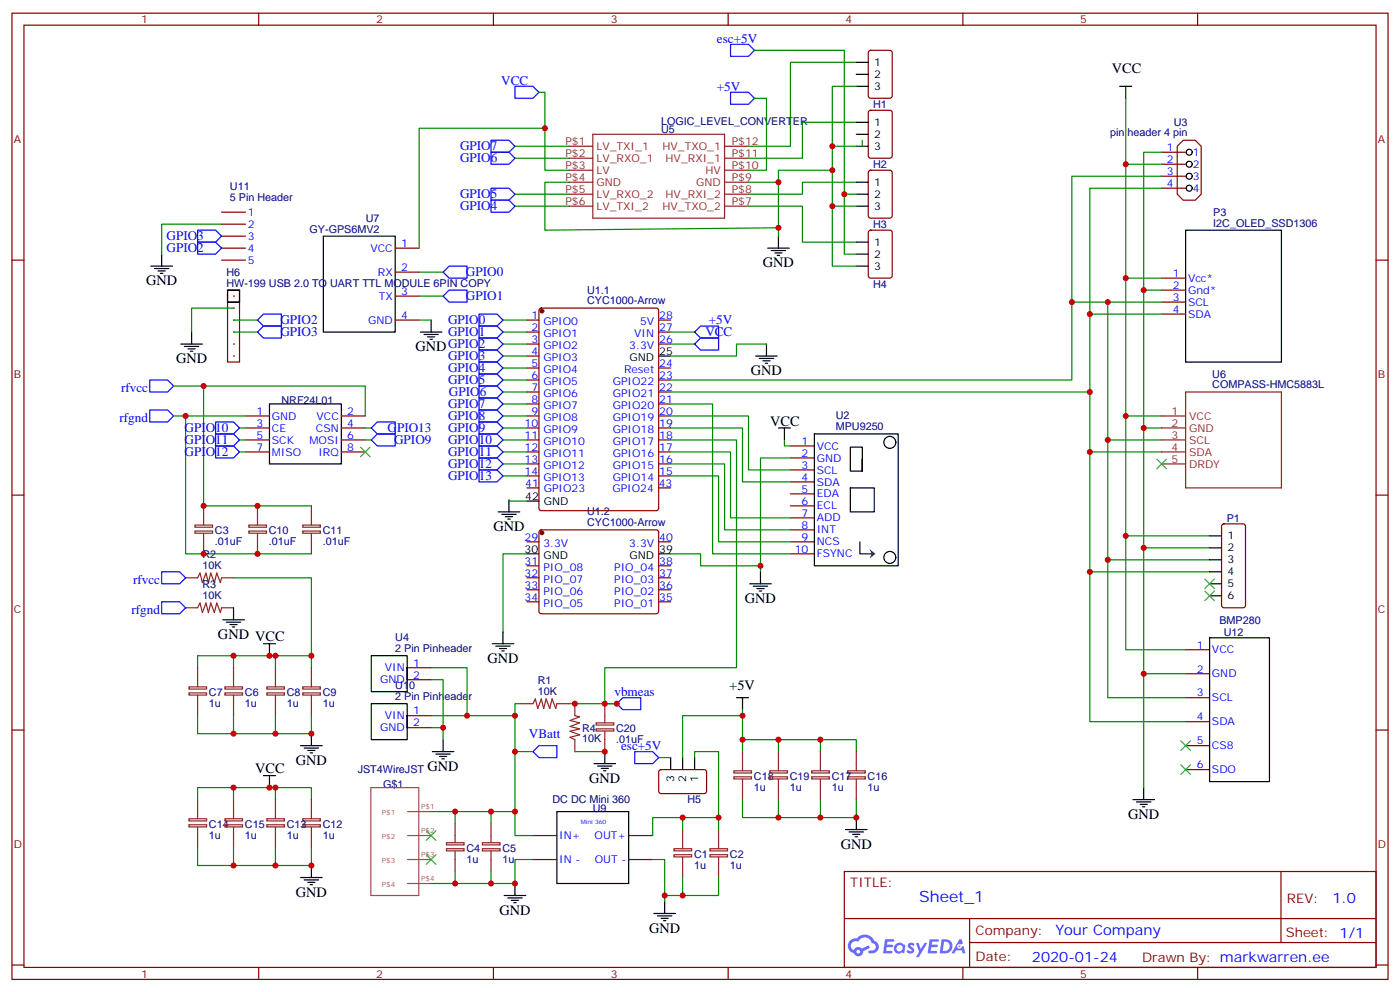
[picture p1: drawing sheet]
<svg xmlns="http://www.w3.org/2000/svg" width="412mm" height="292mm" viewBox="0 0 412 292" stroke-linecap="round" stroke-linejoin="round" font-family="sans-serif">
<g fill="none" stroke="#870000" stroke-width=".35">
<path d="M3.5 3.9h405.4v284.3h-405.4zM7.1 7.4h398.2v277.3h-398.2zM76.2 3.9v3.5M145.3 3.9v3.5M214.5 3.9v3.5M283.6 3.9v3.5M352.8 3.9v3.5M3.5 76.6h3.6M405.3 76.6h3.6M3.5 145.7h3.6M405.3 145.7h3.6M3.5 214.8h3.6"/>
<path d="M405.3 214.8h3.6M248.7 256.5h156.6v28.2h-156.6zM377.3 256.5v20.9M248.7 270.3h156.5M285.6 277.4h119.6M285.6 270.3v14.1M3.5 284h3.6M76.2 284.7v3.5M145.3 284.7v3.5M214.5 284.7v3.5M283.6 284.7v3.5M352.8 284.7v3.5"/>
<path d="M405.3 284h3.6"/>
</g>
<g fill="#5487ff">
<path d="M267.7 277.6a1.22 1.22 0 0 1 1.7 .3l-.4 .6a.47 .47 0 0 0-.3-.4 .47 .47 0 0 0-.5 .2l.1 .2a1.14 1.14 0 0 1 .8 1.8 1.14 1.14 0 0 1-1.9-.1l-.2-.1 .5-.6 .7 .4a.29 .29 0 0 0 .3-.2 .29 .29 0 0 0-.2-.3 1.04 1.04 0 0 1-.6-1.8z"/>
<path d="M260.7 276.4h2.4l.3 .2-.2 .5h-1.8l-.1 .9h1.5l.3 .4-.3 .3h-1.6l-.2 1.1 1.7 .1 .2 .3-.2 .3-2.6 .1z"/>
<path d="M273.8 276.4h2.4l.3 .2-.1 .5h-1.8l-.2 .9h1.6l.3 .4-.4 .3h-1.6l-.1 1.1 1.7 .1 .2 .3-.2 .3h-2.6z"/>
<path d="M282.6 276.4h.7l.3 1.3-.6 .3a.69 .69 0 0 0-1 .2 .69 .69 0 0 0 .4 1 .69 .69 0 0 0 .9-.6l.5-.3 .6 2.2h-.8l-.2-.8h-1.8l-.5 .8h-.8z"/>
<path d="M269.8 277.5h.8l.6 1.8 1.1-1.8h.9l-2.6 4.2h-.8l.9-1.6z"/>
<path d="M277.4 276.4l-.6 4.2h1.3a2.11 2.11 0 0 0 2.5-2.2 2.11 2.11 0 0 0-2.5-2zM278.1 277.1a1.39 1.39 0 0 1 1.7 1.5 1.39 1.39 0 0 1-1.8 1.2h-.3z"/>
<path d="M263.7 278a1.54 1.54 0 0 0-.1 2.2 1.54 1.54 0 0 0 2.2 .1l.6 .3 .3-2.3-.2-.3h-.4a1.49 1.49 0 0 0-2.4 0zM264 279a.94 .94 0 0 1 1.8 0 .94 .94 0 0 1-1.8 0z"/>
<path d="M250.4 276.8a2.18 2.18 0 0 0 1.1 3.7 1.44 1.44 0 0 0 1.6 .9 1.44 1.44 0 0 0 1.2-1.5l2-1-.5-.7-1.9 1a1.47 1.47 0 0 0-2.4 .4 1.39 1.39 0 0 1-.7-1.9 1.39 1.39 0 0 1 2-.5 2.12 2.12 0 0 1 2.2-1.3 2.12 2.12 0 0 1 1.9 1.7 1.14 1.14 0 0 1 1.1 1.4 1.14 1.14 0 0 1-1.7 .7 .43 .43 0 0 0-.5 .4 .43 .43 0 0 0 .4 .5 1.98 1.98 0 0 0 2.5-1.3 1.98 1.98 0 0 0-1.2-2.5 3.1 3.1 0 0 0-5.3-.7l-.9 .1zM252.3 280.1a.55 .55 0 0 1 1.1 0 .55 .55 0 0 1-1.1 0z"/>
<circle cx="282.6" cy="278.5" r=".26"/>
</g>
<g fill="none" stroke="#870000" stroke-width=".35">
<path d="M342.2 81.8h7M342.2 85.4h7M342.2 88.9h7M342.2 92.4h7M232.8 138.3h7.1M232.8 134.8h7.1M232.8 131.2h7.1M232.8 159.5h7.1M232.8 155.9h7.1M232.8 152.4h7.1M232.8 148.9h7.1M232.8 145.3h7.1"/>
<path d="M232.8 141.8h7.1M232.8 163h7.1M349.2 191.2h7.1M349.2 198.3h7.1M349.2 205.3h7.1M349.2 212.4h7.1M349.2 219.4h7.1M349.2 226.5h7.1M157 245.9h7M157 252.9h7M185.2 245.9h7.1M185.2 252.9h7.1"/>
</g>
<g fill="none" stroke="#000" stroke-width=".35">
<path d="M329.8 25.4h3.6M331.6 25.4v3.5M349.2 67.7h28.3v38.8h-28.3zM239.9 127.7h24.7v38.8h-24.7zM254 135.1v3.5h-3.5v-7h3.5v7M250.5 143.6h7v7h-7zM253.3 159.5v3.5h3.5M356.3 187.7h17.6v42.3h-17.6zM164 238.8h21.2v21.2h-21.2zM333.7 235.3h6.4M334.8 236h4.2M335.8 236.7h2.2"/>
<path d="M336.5 237.4h.8M336.9 231.8v3.5M192.6 268.8h6.4M193.7 269.5h4.2M194.7 270.2h2.1M195.4 270.9h.7M195.8 265.3v3.5"/>
<circle cx="262.1" cy="130.2" r="1.76"/>
<circle cx="262.1" cy="164" r="1.76"/>
</g>
<g fill="none" stroke="#8c2424" stroke-width=".35">
<path d="M174.6 39.5h38.8v24.7h-38.8zM167.6 43h7M167.6 46.6h7M167.6 50.1h7M167.6 53.6h7M167.6 57.2h7M213.4 43h7.1M213.4 46.6h7.1M213.4 50.1h7.1M213.4 53.6h7.1M213.4 57.2h7.1M167.6 60.7h7"/>
<path d="M213.4 60.7h7.1M131.5 249.8h5.2v.6h-5.2zM131.5 248h5.2v.6h-5.2zM134.1 242.4v5.6M134.1 250.5v6M142.1 249.8h5.2v.6h-5.2zM142.1 248h5.2v.6h-5.2zM144.6 242.4v5.6M144.6 250.5v6M198.5 251.5h5.2v.7h-5.2zM198.5 249.8h5.2v.6h-5.2zM201.1 244.1v5.7"/>
<path d="M201.1 252.2v6M209.1 251.5h5.2v.7h-5.2zM209.1 249.8h5.2v.6h-5.2zM211.7 244.1v5.7M211.7 252.2v6"/>
</g>
<path d="M109.2 231.8h14.2v31.7h-14.2zM120.1 238.8h6.9M120.1 245.9h6.9M120.1 252.9h6.9M120.1 260h6.9" fill="none" stroke="#a64a4a" stroke-width=".35"/>
<g fill="none" stroke="#008700" stroke-width=".35">
<path d="M252.2 18.3h-19.4v24.7h-12.3M252.2 36h-15.8v10.6h-15.9M331.6 28.9v162.3h17.6M252.2 53.6h-15.8v3.6h-15.9M220.5 60.7h15.9v10.6h15.8M331.6 81.8h10.6M342.2 85.4h-5.3v146.4M342.2 88.9h-15.9v116.4h22.9M342.2 92.4h-21.2v120h28.2M321 133h21.2M326.3 129.5h15.9M331.6 122.4h10.6"/>
<path d="M336.9 125.9h5.3M331.6 157.7h24.7M321 168.3h35.3M326.3 164.7h30M336.9 161.2h19.4M336.9 198.3h12.3M127 238.8h24.7v7.1h5.3M134.1 238.8v3.6M144.6 238.8v3.6M134.1 256.5v3.5M144.6 256.5v3.5M157 252.9h-5.3v7.1h-24.7"/>
<path d="M192.3 252.9h3.5v12.4M201.1 258.2v5.3h-5.3M201.1 240.6v3.5M211.7 244.1v-3.5h-19.4v5.3M211.7 258.2v5.3h-10.6"/>
</g>
<path d="M256.1 161.6l1.8 1.4-1.8 1.4 .7-1.4z" fill="#333"/>
<g fill="none" stroke="#870000" stroke-width=".35">
<path d="M256 15l.5-.2h5.6l.7 .4v13l-.4 .7h-5.9l-.7-.4v-13zM256 32.7l.5-.2h5.6l.7 .4v13l-.4 .6-5.9 .1-.7-.5v-12.9zM256 50.3l.5-.2h5.6l.7 .4v13l-.4 .7h-5.9l-.7-.5v-12.9zM116.4 73h7.1M256 67.9l.5-.2h5.6l.7 .5v12.9l-.4 .7h-5.9l-.7-.4v-13zM67 85.4h3.6v21.1h-3.6zM116.4 80.1h7.1M116.4 87.1h7.1M116.4 94.2h7.1M155.2 94.2h3.5M155.2 97.7h3.5M159 90.9l.5-.2h33.8l.7 .4v58.5l-.4 .6-34.1 .1-.7-.5-.1-58.4z"/>
<path d="M194 94.2h3.6M194 97.7h3.6M155.2 101.2h3.5M155.2 104.8h3.5M155.2 108.3h3.5M155.2 111.8h3.5M155.2 115.4h3.5M155.2 118.9h3.5M194 101.2h3.6M194 108.3h3.6M194 111.8h3.6M194 115.4h3.6"/>
<path d="M194 118.9h3.6M72.3 122.4h7.1M72.3 125.9h7.1M72.3 129.5h7.1M72.3 133h7.1M100.5 122.4h7.1M100.5 125.9h7.1M100.5 129.5h7.1M100.5 133h7.1M155.2 122.4h3.5M155.2 125.9h3.5M155.2 129.5h3.5"/>
<path d="M155.2 133h3.5M155.2 136.5h3.5M194 122.4h3.6M194 125.9h3.6M194 129.5h3.6M194 133h3.6M194 136.5h3.6M155.2 140.1h3.5M155.2 143.6h3.5M155.2 159.5h3.5M159 156.1l.5-.2h33.8l.5 .2 .2 .5v23.6l-.7 .4h-34.1l-.5-.7v-23.3zM194 140.1h3.6"/>
<path d="M194 143.6h3.6M194 159.5h3.6M360.1 154.4l.4-.2h5.7l.6 .4 .1 23.6-.5 .6-5.9 .1-.6-.5-.1-23.5zM155.2 166.5h3.5M155.2 170h3.5M155.2 173.6h3.5M155.2 177.1h3.5M194 166.5h3.6M194 170h3.6M194 173.6h3.6M194 177.1h3.6M194.3 226.7l.4-.2h13l.4 .7v5.9l-.7 .4h-12.9l-.5-.7v-5.6z"/>
</g>
<g fill="none" stroke="#000" stroke-width=".35">
<path d="M252.2 18.3h3.6M252.2 25.4h3.6M252.2 21.9h3.6M252.2 36h3.6M252.2 39.5h3.6M252.2 43h3.6M252.2 53.6h3.6M252.2 57.2h3.6M95.2 69.5h21.2v28.2h-21.2zM226.1 73h6.4M227.2 73.7h4.2M228.2 74.4h2.2"/>
<path d="M229 75.1h.7M229.3 69.5v3.5M252.2 60.7h3.6M252.2 78.3h3.6M252.2 71.3h3.6M252.2 74.8h3.6M123.8 97.7h6.4M124.9 98.4h4.2M125.9 99.1h2.2M126.6 99.8h.8M127 94.2v3.5M79.4 118.9h21.1v17.6h-21.1z"/>
<path d="M194 104.8h3.6M229.3 125.9h3.5M231.1 125.9v3.6M155.2 147.5h3.5M356.3 157.7h3.5M155.2 163h3.5M194 163h3.6M220.8 171.8h6.4M221.9 172.5h4.2M223 173.2h2.1M223.7 173.9h.7M224 168.3v3.5"/>
<path d="M356.3 161.2h3.5M356.3 164.7h3.5M356.3 168.3h3.5M356.3 171.8h3.5M356.3 175.3h3.5M77.6 189.4h3.5M79.4 189.4v3.6M88.5 219.4h6.4M91.7 215.9v3.5M217 205.3h3.5M218.7 205.3v3.5M77.6 228.2h3.5"/>
<path d="M79.4 228.2v3.6M89.6 220.1h4.2M90.7 220.8h2.1M91.4 221.5h.7M175 224.7h6.3M176 225.4h4.3M177.1 226.1h2.1M177.8 226.8h.7M178.2 221.2v3.5M197.6 223v3.5M201.1 223v3.5M204.6 223v3.5"/>
<path d="M88.5 258.2h6.4M89.6 258.9h4.2M90.7 259.6h2.1M91.7 254.7v3.5M151.7 260v3.5M249.1 244.1h6.3M250.1 244.8h4.3M251.2 245.5h2.1M251.9 246.2h.7M252.2 240.6v3.5M91.4 260.3h.7M148.5 263.5h6.4"/>
<path d="M149.6 264.2h4.2M150.6 264.9h2.2M151.3 265.6h.7"/>
</g>
<g fill="none" stroke="#008700" stroke-width=".35">
<path d="M158.7 27.2h1.8v22.9h7.1M160.5 37.7h-37v35.3M222.2 28.9h3.6v21.2h-5.3M252.2 25.4h-7v24.7h-15.9v3.5h-8.8M167.6 53.6h-7.1v14.1l68.8-.7M229.3 53.6v15.9M245.2 50.1v10.6h7M245.2 43h7M254 41.3v1.7M245.2 60.7v17.6h7M326.3 88.9h-10.6v22.9h-118.1M51.2 113.6h56.4v8.8"/>
<path d="M60 113.6v35.3h31.7M197.6 115.4h123.4M51.2 122.4h21.1M54.7 122.4v40.6h37M197.6 136.5h15.8v19.4h19.4M197.6 133h17.6v19.4h17.6M197.6 129.5h19.4v67h-38.8v10.6M197.6 125.9h21.1v15.9h14.1M197.6 122.4h22.9v15.9h12.3M231.1 129.5v1.7h1.7M232.8 134.8h-8.8v33.5M197.6 140.1h14.1v19.4h21.1"/>
<path d="M58.2 196.5v-3.5h10.6v3.5M68.8 193h22.9v3.5M81.1 193v3.5M58.2 210.6v5.3h10.6v-5.3M81.1 210.6v5.3M91.7 210.6v5.3h-22.9M153.5 207.1h-1.8v14.1M167.6 207.1h14.1M218.7 210.6v7.1h10.6v3.5M218.7 208.8v1.8h-17.6v12.4M218.7 217.7v3.5M229.3 217.7h22.9v3.5"/>
<path d="M241.7 217.7v3.5M58.2 235.3v-3.5h10.6v3.5M68.8 231.8h22.9v3.5M81.1 231.8v3.5M157 221.2h-5.3v17.6M194 223h3.6M204.6 223v-1.8h7.1v19.4M218.7 235.3v5.3h10.6v-5.3M241.7 235.3v5.3M252.2 235.3v5.3h-22.9M58.2 249.4v5.3h10.6v-5.3M81.1 249.4v5.3"/>
<path d="M91.7 249.4v5.3h-22.9"/>
</g>
<path d="M215.2 13.1h5.3l1.7 1.7-1.7 1.8h-5.3zM151.7 25.4h5.3l1.7 1.8-1.7 1.7h-5.3zM215.2 27.2h5.3l1.7 1.7-1.7 1.8h-5.3zM44.1 111.8h5.3l1.8 1.8-1.8 1.8h-5.3zM44.1 120.6h5.3l1.8 1.8-1.8 1.8h-5.3zM158.7 219.4h5.3v3.6h-5.3l-1.7-1.8zM181.7 207.1l1.7-1.8h5.3v3.5h-5.3zM187 221.2h5.3l1.7 1.8-1.7 1.7h-5.3z" fill="none" stroke="#00f" stroke-width=".35"/>
<g fill="none" stroke="#8c2424" stroke-width=".35">
<path d="M349.2 115.4h28.3v28.2h-28.3zM342.2 122.4h7M342.2 125.9h7M342.2 129.5h7M342.2 133h7M342.2 136.5h7M57.4 156.3h5.2v.6h-5.2zM57.4 154.5h5.2v.7h-5.2zM60 148.9v5.6M60 157v6M73.3 156.3h5.2v.6h-5.2zM73.3 154.5h5.2v.7h-5.2z"/>
<path d="M75.8 148.9v5.6M75.8 157v6M89.2 156.3h5.2v.6h-5.2zM89.2 154.5h5.2v.7h-5.2zM91.7 148.9v5.6M91.7 157v6M58.2 196.5v5.6M68.8 196.5v5.6M81.1 196.5v5.6M91.7 196.5v5.6M55.7 203.9h5.2v.6h-5.2zM55.7 202.1h5.2v.7h-5.2z"/>
<path d="M58.2 204.6v6M66.3 203.9h5.1v.6h-5.1zM66.3 202.1h5.1v.7h-5.1zM68.8 204.6v6M78.6 203.9h5.2v.6h-5.2zM78.6 202.1h5.2v.7h-5.2zM81.1 204.6v6M89.2 203.9h5.2v.6h-5.2zM89.2 202.1h5.2v.7h-5.2zM91.7 204.6v6M153.5 207.1h3.5l.7-1.4 .7 2.8 1.1-2.8 .7 2.8 .7-2.8 1 2.8 .7-2.8 1.1 2.8 .3-1.4h3.6M175.6 214.5h5.2v.6h-5.2z"/>
<path d="M175.6 212.7h5.2v.7h-5.2zM178.2 207.1v5.6M178.2 215.2v6M58.2 235.3v5.6M68.8 235.3v5.6M81.1 235.3v5.6M91.7 235.3v5.6M216.2 228.6h5.2v.6h-5.2zM216.2 226.8h5.2v.7h-5.2zM218.7 221.2v5.6M218.7 229.3v6M226.8 228.6h5.2v.6h-5.2z"/>
<path d="M226.8 226.8h5.2v.7h-5.2zM229.3 221.2v5.6M229.3 229.3v6M239.1 228.6h5.2v.6h-5.2zM239.1 226.8h5.2v.7h-5.2zM241.7 221.2v5.6M241.7 229.3v6M249.7 228.6h5.2v.6h-5.2zM249.7 226.8h5.2v.7h-5.2zM252.2 221.2v5.6M252.2 229.3v6M55.7 242.7h5.2v.6h-5.2z"/>
<path d="M55.7 240.9h5.2v.7h-5.2zM58.2 243.4v6M66.3 242.7h5.1v.6h-5.1zM66.3 240.9h5.1v.7h-5.1zM68.8 243.4v6M78.6 242.7h5.2v.6h-5.2zM78.6 240.9h5.2v.7h-5.2zM81.1 243.4v6M89.2 242.7h5.2v.6h-5.2zM89.2 240.9h5.2v.7h-5.2zM91.7 243.4v6"/>
</g>
<g fill="none" stroke="#3c3" stroke-width=".35">
<path d="M106.2 131.6l2.8 2.8M109 131.6l-2.8 2.8M340.8 135.1l2.8 2.8M343.6 135.1l-2.8 2.8M354.9 173.9l2.8 2.8M354.9 170.4l2.8 2.8M357.7 173.9l-2.8 2.8M357.7 170.4l-2.8 2.8M347.8 218l2.9 2.8M350.7 218l-2.9 2.8M347.8 225.1l2.9 2.8M350.7 225.1l-2.9 2.8"/>
<path d="M125.6 244.5l2.8 2.8M125.6 251.5l2.8 2.9M128.4 244.5l-2.8 2.8M128.4 251.5l-2.8 2.9"/>
</g>
<g fill="#870000" stroke="#870000" stroke-width=".35">
<circle cx="159.6" cy="91.5" r=".53"/>
<circle cx="159.6" cy="156.8" r=".53"/>
</g>
<g fill="#870000">
<circle cx="68.8" cy="87.1" r=".18"/>
<circle cx="68.8" cy="90.7" r=".18"/>
<circle cx="68.8" cy="94.2" r=".18"/>
<circle cx="68.8" cy="97.7" r=".18"/>
</g>
<path d="M67 85.4h3.6v3.5h-3.6zM67 88.9h3.6" fill="none" stroke="#000" stroke-width=".35"/>
<g fill="#870000">
<circle cx="68.8" cy="101.2" r=".18"/>
<circle cx="68.8" cy="104.8" r=".18"/>
</g>
<g fill="none" stroke="#008700" stroke-width=".35">
<path d="M222.2 14.8h26.5v60h3.5M151.7 57.2h15.9M151.7 43h15.9M151.7 46.6h15.9M248.7 57.2h3.5M331.6 48.3h10.6M342.2 51.9h-26.5v37M342.2 55.4h-21.2v37M342.2 44.8h-5.3v40.6M65.3 66h-17.7v8.8M151.7 60.7h15.9M68.8 90.7h-12.4v7"/>
<path d="M68.8 94.2h7M68.8 97.7h7M123.5 94.2h3.5M123.5 80.1h7M123.5 87.1h7M148.2 94.2h7M148.2 97.7h7M197.6 97.7h7M148.2 101.2h7M148.2 104.8h7M148.2 108.3h7M148.2 111.8h7"/>
<path d="M148.2 115.4h7M148.2 118.9h7M197.6 118.9h12.3v44.1h22.9M197.6 101.2h7M225.8 101.2h-8.8v3.6h-19.4M70.6 125.9h1.7M70.6 129.5h1.7M70.6 133h1.7M107.6 125.9h1.8M107.6 129.5h1.8M148.2 122.4h7M148.2 125.9h7"/>
<path d="M148.2 129.5h7M148.2 133h7M148.2 136.5h7M148.2 140.1h7M149.9 147.1v.4h5.3M68.8 170h22.9v23M155.2 163h-7v22.9M197.6 163h8.8v3.5h17.6M127 196.5h10.6v14.1M127 200h3.5v17.7M127 214.1h3.5M127 210.6h24.7"/>
<path d="M169.3 221.2h8.9"/>
</g>
<g fill="none" stroke="#000" stroke-width=".35">
<path d="M44.4 78.3h6.4M45.5 79h4.2M46.6 79.7h2.1M47.6 74.8v3.5M47.3 80.4h.7M56.4 97.7v3.5M53.3 101.2h6.3M54.3 102h4.3M55.4 102.7h2.1M56.1 103.4h.7M222.6 104.8h6.4M223.7 105.5h4.2"/>
<path d="M224.7 106.2h2.1M225.4 106.9h.7M225.8 101.2v3.6M146.8 150.6h6.3M147.8 151.3h4.2M148.9 152h2.1M149.6 152.8h.7M149.9 147.1v3.5M68.8 178.9v3.5M65.6 182.4h6.4M66.7 183.1h4.2M67.7 183.8h2.1"/>
<path d="M68.4 184.5h.7M119.9 196.5v-3.5h-10.5v10.6h10.5v-7.1v3.5M145 189.4h6.3M146 190.1h4.3M147.1 190.9h2.1M147.8 191.6h.7M148.2 185.9v3.5M119.9 210.6v-3.5h-10.5v10.6h10.5v-7.1v3.5M130.5 217.7v3.5M127.4 221.2h6.3M128.4 221.9h4.2M129.5 222.6h2.1"/>
<path d="M130.2 223.3h.7"/>
<circle cx="350.3" cy="48.3" r=".88"/>
<circle cx="350.3" cy="44.8" r=".88"/>
<circle cx="350.3" cy="51.9" r=".88"/>
<circle cx="350.3" cy="55.4" r=".88"/>
</g>
<path d="M346.8 43l1.7-1.7h3.6l1.7 1.7v14.2l-1.7 1.7h-3.6l-1.7-1.7z" fill="none" stroke="#900" stroke-width=".35"/>
<g fill="none" stroke="#870000" stroke-width=".35">
<path d="M342.2 44.8h7M342.2 48.3h7M342.2 51.9h7M342.2 55.4h7M65.3 62.4h7M65.3 66h7M65.3 69.5h7M65.3 73h7M65.3 76.6h7M119.9 196.5h7.1M119.9 200h7.1M119.9 210.6h7.1"/>
<path d="M119.9 214.1h7.1"/>
</g>
<g fill="none" stroke="#00f" stroke-width=".35">
<path d="M144.6 41.3h5.3l1.8 1.7-1.8 1.8h-5.3zM144.6 44.8h5.3l1.8 1.8-1.8 1.7h-5.3zM144.6 55.4h5.3l1.8 1.8-1.8 1.7h-5.3zM144.6 58.9h5.3l1.8 1.8-1.8 1.7h-5.3zM58.2 67.7h5.3l1.8 1.8-1.8 1.8h-5.3zM58.2 71.3h5.3l1.8 1.7-1.8 1.8h-5.3zM75.8 94.2l1.8-1.8h5.3v3.6h-5.3zM75.8 97.7l1.8-1.7h5.3v3.5h-5.3zM130.5 80.1l1.8-1.8h5.3v3.5h-5.3zM130.5 87.1l1.8-1.7h5.3v3.5h-5.3zM141.1 92.4h5.3l1.8 1.8-1.8 1.8h-5.3zM141.1 96h5.3l1.8 1.7-1.8 1.8h-5.3z"/>
<path d="M141.1 99.5h5.3l1.8 1.7-1.8 1.8h-5.3zM206.4 96h5.3v3.5h-5.3l-1.8-1.8zM206.4 99.5h5.3v3.5h-5.3l-1.8-1.8zM141.1 103h5.3l1.8 1.8-1.8 1.7h-5.3zM141.1 106.5h5.3l1.8 1.8-1.8 1.8h-5.3zM141.1 110.1h5.3l1.8 1.7-1.8 1.8h-5.3zM141.1 113.6h5.3l1.8 1.8-1.8 1.7h-5.3zM141.1 117.1h5.3l1.8 1.8-1.8 1.7h-5.3zM63.5 124.2h5.3l1.8 1.7-1.8 1.8h-5.3zM63.5 127.7h5.3l1.8 1.8-1.8 1.7h-5.3zM63.5 131.2h5.3l1.8 1.8-1.8 1.8h-5.3zM109.4 125.9l1.7-1.7h5.3v3.5h-5.3z"/>
<path d="M109.4 129.5l1.7-1.8h5.3v3.5h-5.3zM141.1 120.6h5.3l1.8 1.8-1.8 1.8h-5.3zM141.1 124.2h5.3l1.8 1.7-1.8 1.8h-5.3zM141.1 127.7h5.3l1.8 1.8-1.8 1.7h-5.3zM141.1 131.2h5.3l1.8 1.8-1.8 1.8h-5.3zM141.1 134.8h5.3l1.8 1.7-1.8 1.8h-5.3zM141.1 138.3h5.3l1.8 1.8-1.8 1.7h-5.3zM47.6 168.3h5.3l1.8 1.7-1.8 1.8h-5.3zM47.6 177.1h5.3l1.8 1.8-1.8 1.7h-5.3z"/>
</g>
<path d="M54.7 170h3.5l.7-1.4 .7 2.8 1.1-2.8 .7 2.8 .7-2.8 1 2.8 .8-2.8 1 2.8 .4-1.4h3.5M54.7 178.9h3.5l.7-1.5 .7 2.9 1.1-2.9 .7 2.9 .7-2.9 1 2.9 .8-2.9 1 2.9 .4-1.4h3.5M169.3 207.1v3.5l1.4 .4-2.8 1 2.8 .7-2.8 1.1 2.8 .7-2.8 .7 2.8 1.1-2.8 .7 1.4 .7v3.5" fill="none" stroke="#8c2424" stroke-width=".35"/>
<g fill="#c00">
<circle cx="151.7" cy="260" r=".88"/>
<circle cx="68.8" cy="231.8" r=".88"/>
<circle cx="79.4" cy="231.8" r=".88"/>
<circle cx="81.1" cy="231.8" r=".88"/>
<circle cx="68.8" cy="254.7" r=".88"/>
<circle cx="81.1" cy="254.7" r=".88"/>
<circle cx="81.1" cy="215.9" r=".88"/>
<circle cx="68.8" cy="215.9" r=".88"/>
<circle cx="211.7" cy="240.6" r=".88"/>
<circle cx="91.7" cy="215.9" r=".88"/>
<circle cx="81.1" cy="193" r=".88"/>
<circle cx="151.7" cy="238.8" r=".88"/>
<circle cx="245.2" cy="43" r=".88"/>
<circle cx="331.6" cy="122.4" r=".88"/>
<circle cx="144.6" cy="238.8" r=".88"/>
<circle cx="144.6" cy="260" r=".88"/>
<circle cx="134.1" cy="260" r=".88"/>
<circle cx="134.1" cy="238.8" r=".88"/>
<circle cx="331.6" cy="157.7" r=".88"/>
<circle cx="201.1" cy="240.6" r=".88"/>
<circle cx="79.4" cy="193" r=".88"/>
<circle cx="68.8" cy="193" r=".88"/>
<circle cx="195.8" cy="263.5" r=".88"/>
<circle cx="201.1" cy="263.5" r=".88"/>
<circle cx="241.7" cy="240.6" r=".88"/>
<circle cx="229.3" cy="240.6" r=".88"/>
<circle cx="252.2" cy="240.6" r=".88"/>
<circle cx="241.7" cy="217.7" r=".88"/>
<circle cx="229.3" cy="217.7" r=".88"/>
<circle cx="91.7" cy="254.7" r=".88"/>
<circle cx="151.7" cy="221.2" r=".88"/>
<circle cx="218.7" cy="210.6" r=".88"/>
<circle cx="218.7" cy="217.7" r=".88"/>
<circle cx="229.3" cy="53.6" r=".88"/>
<circle cx="229.3" cy="67" r=".88"/>
<circle cx="60" cy="113.6" r=".88"/>
<circle cx="54.7" cy="122.4" r=".88"/>
<circle cx="60" cy="163" r=".88"/>
<circle cx="75.8" cy="163" r=".88"/>
<circle cx="60" cy="148.9" r=".88"/>
<circle cx="75.8" cy="148.9" r=".88"/>
<circle cx="160.5" cy="37.7" r=".88"/>
<circle cx="245.2" cy="50.1" r=".88"/>
<circle cx="245.2" cy="60.7" r=".88"/>
<circle cx="248.7" cy="57.1" r=".88"/>
<circle cx="331.6" cy="81.8" r=".88"/>
<circle cx="336.9" cy="125.9" r=".88"/>
<circle cx="336.9" cy="161.2" r=".88"/>
<circle cx="336.9" cy="198.3" r=".88"/>
<circle cx="321" cy="115.4" r=".88"/>
<circle cx="321" cy="168.3" r=".88"/>
<circle cx="321" cy="133" r=".88"/>
<circle cx="326.3" cy="88.9" r=".88"/>
<circle cx="326.3" cy="164.7" r=".88"/>
<circle cx="326.3" cy="129.5" r=".88"/>
<circle cx="331.6" cy="48.3" r=".88"/>
<circle cx="315.7" cy="88.9" r=".88"/>
<circle cx="321" cy="92.4" r=".88"/>
<circle cx="336.9" cy="85.4" r=".88"/>
<circle cx="130.5" cy="214.1" r=".88"/>
<circle cx="151.7" cy="210.6" r=".88"/>
<circle cx="137.6" cy="210.6" r=".88"/>
<circle cx="91.7" cy="193" r=".88"/>
<circle cx="181.7" cy="207.1" r=".88"/>
<circle cx="224" cy="166.5" r=".88"/>
<circle cx="178.2" cy="207.1" r=".88"/>
<circle cx="169.3" cy="207.1" r=".88"/>
<circle cx="178.2" cy="221.2" r=".88"/>
</g>
<text font-size="4.6" fill="#00f" x="270.8" y="265.5">Sheet_1</text>
<g font-size="4.2">
<text x="327.5" y="21.5">VCC</text>
<text x="43" y="84">GND</text>
<text x="224.7" y="78.7">GND</text>
<text x="51.9" y="106.9">GND</text>
<text x="122.4" y="103.4">GNDGPIO2</text>
<text x="221.2" y="110.4">GND</text>
<text x="226.8" y="125.2">VCC</text>
<text x="145.3" y="156.3">GND</text>
<text x="219.4" y="177.4">GND</text>
<text x="64.2" y="188">GND VCC</text>
<text x="143.6" y="195.1">GND</text>
<text x="214.8" y="203.2">+5V</text>
<text x="75.1" y="227.5">VCC</text>
<text x="87.1" y="225.1">GND</text>
<text x="125.9" y="226.8">GND</text>
<text x="173.6" y="230.4">GND</text>
<text x="332.3" y="240.9">GND</text>
<text x="247.6" y="249.8">GND</text>
<text x="87.1" y="263.9">GND</text>
<text x="147.1" y="269.2">GND</text>
<text x="191.2" y="274.5">GND</text>
</g>
<g font-size="4.2" fill="#00f">
<text x="392.5" y="265.7">1.0</text>
<text x="310.9" y="275.3">Your Company</text>
<text x="304" y="283.1">2020-01-24</text>
</g>
<g font-size="3.9" fill="#00f">
<text x="211.2" y="12.5">esc+5V</text>
<text x="147.7" y="24.9">VCC</text>
<text x="211.2" y="26.7">+5V</text>
<text x="135.5" y="44.3">GPIO7</text>
<text x="135.5" y="47.8">GPIO6</text>
<text x="135.5" y="58.4">GPIO5</text>
<text x="135.5" y="61.9">GPIO4</text>
<text x="49.1" y="70.7">GPIO3</text>
<text x="49.1" y="74.3">GPIO2</text>
<text x="137.3" y="81.3">GPIO0</text>
<text x="137.3" y="88.4">GPIO1</text>
<text x="82.6" y="95.4">GPIO2</text>
<text x="132" y="95.4">GPIO0</text>
<text x="208.8" y="95.4">+5V</text>
<text x="82.6" y="99">GPIO3</text>
<text x="132" y="99">GPIO1</text>
<text x="207.8" y="99">VCC</text>
<text x="132" y="106">GPIO3</text>
<text x="132" y="109.5">GPIO4</text>
<text x="132" y="113.1">GPIO5</text>
<text x="35.7" y="115.4">rfvcc</text>
<text x="132.3" y="116.6">GPIO6</text>
<text x="35.2" y="124.2">rfgnd</text>
<text x="132" y="120.1">GPIO7</text>
<text x="132" y="123.6">GPIO8</text>
<text x="54.4" y="127.2">GPIO10</text>
<text x="54.4" y="130.7">GPIO11</text>
<text x="114.2" y="127.2">GPIO13</text>
<text x="116.1" y="130.7">GPIO9</text>
<text x="132" y="127.2">GPIO9</text>
<text x="132" y="130.7">GPIO10</text>
<text x="54.4" y="134.2">GPIO12</text>
<text x="132" y="134.2">GPIO11</text>
<text x="132" y="137.8">GPIO12</text>
<text x="132" y="141.3">GPIO13</text>
<text x="39.2" y="171.8">rfvcc</text>
<text x="38.7" y="180.6">rfgnd</text>
<text x="181" y="204.8">vbmeas</text>
<text x="155.8" y="217.2">VBatt</text>
<text x="182.9" y="220.7">esc+5V</text>
</g>
<g font-size="3.9" fill="#800">
<text x="250.5" y="261.1">TITLE:</text>
<text x="379.1" y="265.7">REV:</text>
<text x="287.4" y="275.3">Company:</text>
<text x="378.7" y="275.9">Sheet: 1/1</text>
<text x="287.4" y="282.9">Date:</text>
<text x="336.4" y="283">Drawn By: markwarren.ee</text>
</g>
<g font-size="3.2" fill="#800">
<text x="41.6" y="6.9">1</text>
<text x="110.8" y="6.9">2</text>
<text x="179.9" y="6.9">3</text>
<text x="249.1" y="6.9">4</text>
<text x="318.2" y="6.9">5</text>
<text x="4.1" y="42">A</text>
<text x="405.9" y="42">A</text>
<text x="4.1" y="111.1">B</text>
<text x="405.9" y="111.1">B</text>
<text x="4.1" y="180.3">C</text>
<text x="405.9" y="180.3">C</text>
<text x="4.1" y="249.4">D</text>
<text x="405.9" y="249.4">D</text>
<text x="41.6" y="287.7">1</text>
<text x="110.8" y="287.7">2</text>
<text x="179.9" y="287.7">3</text>
<text x="249.1" y="287.7">4</text>
<text x="318.2" y="287.7">5</text>
</g>
<g font-size="3.2">
<text x="257.5" y="19.4">1</text>
<text x="257.5" y="22.9">2</text>
<text x="257.5" y="26.5">3</text>
<text x="257.5" y="37">1</text>
<text x="257.5" y="40.6">2</text>
<text x="257.5" y="44.1">3</text>
<text x="257.5" y="54.7">1</text>
<text x="257.5" y="58.2">2</text>
<text x="257.5" y="61.7">3</text>
<text x="257.5" y="72.3">1</text>
<text x="257.5" y="75.8">2</text>
<text x="257.5" y="79.4">3</text>
<text x="185.4" y="106.2">GND</text>
<text x="194.2" y="104.4">25</text>
<text x="154.7" y="147.1">42</text>
<text x="160.2" y="148.5">GND</text>
<text x="361.6" y="158.8">1</text>
<text x="154.5" y="162.6">30</text>
<text x="160.1" y="164.4">GND</text>
<text x="185.4" y="164.4">GND</text>
<text x="194.2" y="162.6">39</text>
<text x="361.6" y="162.3">2</text>
<text x="361.6" y="165.8">3</text>
<text x="361.6" y="169.3">4</text>
<text x="361.6" y="172.9">5</text>
<text x="361.6" y="176.4">6</text>
<text x="198.6" y="230.3" transform="rotate(-90 198.6 230.3)">3</text>
<text x="202.1" y="230.3" transform="rotate(-90 202.1 230.3)">2</text>
<text x="205.7" y="230.3" transform="rotate(-90 205.7 230.3)">1</text>
</g>
<g font-size="3.2" fill="#000080">
<text x="257.2" y="31.9">H1</text>
<text x="194.7" y="36.7">LOGIC_LEVEL_CONVERTER</text>
<text x="194.7" y="39.2">U5</text>
<text x="327" y="40.1">pin header 4 pin</text>
<text x="345.7" y="37.2">U3</text>
<text x="257.2" y="49.5">H2</text>
<text x="67.7" y="59.2">5 Pin Header</text>
<text x="67.7" y="55.9">U11</text>
<text x="107.8" y="65.2">U7</text>
<text x="357.4" y="63.4">P3</text>
<text x="91.2" y="68.4">GY-GPS6MV2</text>
<text x="257.2" y="67.1">H3</text>
<text x="357.4" y="66.7">I2C_OLED_SSD1306</text>
<text x="66.7" y="81.1">H6</text>
<text x="66.7" y="84.3">HW-199 USB 2.0 TO UART TTL MODULE 6PIN COPY</text>
<text x="172.9" y="89.6">CYC1000-Arrow</text>
<text x="172.9" y="86.4">U1.1</text>
<text x="257.2" y="84.8">H4</text>
<text x="357.1" y="111.2">U6</text>
<text x="82.9" y="118.9">NRF24L01</text>
<text x="357.1" y="114.3">COMPASS-HMC5883L</text>
<text x="246.2" y="123.4">U2</text>
<text x="246.2" y="126.6">MPU9250</text>
<text x="172.9" y="154.9">CYC1000-Arrow</text>
<text x="172.9" y="151.7">U1.2</text>
<text x="361.4" y="153.5">P1</text>
<text x="63.3" y="160.4">.01uF</text>
<text x="63.3" y="157.1">C3</text>
<text x="79.2" y="160.4">.01uF</text>
<text x="79.2" y="157.1">C10</text>
<text x="95.1" y="160.4">.01uF</text>
<text x="95.1" y="157.1">C11</text>
<text x="59.6" y="167.6">10K</text>
<text x="59.6" y="164.3">R2</text>
<text x="59.6" y="173.2">R3</text>
<text x="59.6" y="176.4">10K</text>
<text x="359.2" y="183.5">BMP280</text>
<text x="116.4" y="191.8">2 Pin Pinheader</text>
<text x="116.4" y="188.6">U4</text>
<text x="360.5" y="187">U12</text>
<text x="116.4" y="202.7">U10</text>
<text x="158.4" y="201.4">R1</text>
<text x="61.6" y="208">1u</text>
<text x="61.6" y="204.7">C7</text>
<text x="72.1" y="208">1u</text>
<text x="72.1" y="204.7">C6</text>
<text x="84.5" y="208">1u</text>
<text x="84.5" y="204.7">C8</text>
<text x="95.1" y="208">1u</text>
<text x="95.1" y="204.7">C9</text>
<text x="116.4" y="205.9">2 Pin Pinheader</text>
<text x="158.4" y="204.6">10K</text>
<text x="171.5" y="215.3">R4</text>
<text x="181.5" y="215.3">C20</text>
<text x="171.4" y="218.5">10K</text>
<text x="181.5" y="218.6">.01uF</text>
<text x="105.4" y="227.6">JST4WireJST</text>
<text x="112.9" y="231.8">G$1</text>
<text x="222.1" y="232.7">1u</text>
<text x="222.1" y="229.4">C18</text>
<text x="232.7" y="232.7">1u</text>
<text x="232.7" y="229.4">C19</text>
<text x="245" y="232.7">1u</text>
<text x="245" y="229.4">C17</text>
<text x="255.6" y="232.7">1u</text>
<text x="255.6" y="229.4">C16</text>
<text x="162.7" y="236.4">DC DC Mini 360</text>
<text x="174.6" y="238.8">U9</text>
<text x="202.5" y="236.4">H5</text>
<text x="61.6" y="243.5">C14</text>
<text x="72.1" y="243.5">C15</text>
<text x="84.5" y="243.5">C13</text>
<text x="95.1" y="243.5">C12</text>
<text x="61.6" y="246.8">1u</text>
<text x="72.1" y="246.8">1u</text>
<text x="84.5" y="246.8">1u</text>
<text x="95.1" y="246.8">1u</text>
<text x="137.4" y="250.6">C4</text>
<text x="148" y="250.6">C5</text>
<text x="137.4" y="253.8">1u</text>
<text x="148" y="253.8">1u</text>
<text x="204.4" y="255.6">1u</text>
<text x="204.4" y="252.4">C1</text>
<text x="215" y="255.6">1u</text>
<text x="215" y="252.4">C2</text>
</g>
<g font-size="3.2" fill="#8d2323">
<text x="166.6" y="42.7">P$1</text>
<text x="166.6" y="46.2">P$2</text>
<text x="175.7" y="44.1">LV_TXI_1</text>
<text x="175.7" y="47.6">LV_RXO_1</text>
<text x="195.1" y="44.1">HV_TXO_1</text>
<text x="196.1" y="47.6">HV_RXI_1</text>
<text x="215.5" y="42.7">P$12</text>
<text x="215.5" y="46.2">P$11</text>
<text x="166.6" y="49.7">P$3</text>
<text x="166.6" y="53.3">P$4</text>
<text x="175.7" y="51.2">LV</text>
<text x="207.8" y="51.2">HV</text>
<text x="215.5" y="49.7">P$10</text>
<text x="215.5" y="53.3">P$9</text>
<text x="166.6" y="56.8">P$5</text>
<text x="175.7" y="54.7">GND</text>
<text x="175.7" y="58.2">LV_RXO_2</text>
<text x="196.1" y="58.2">HV_RXI_2</text>
<text x="205.1" y="54.7">GND</text>
<text x="215.5" y="56.8">P$8</text>
<text x="166.6" y="60.3">P$6</text>
<text x="175.7" y="61.7">LV_TXI_2</text>
<text x="195.1" y="61.7">HV_TXO_2</text>
<text x="215.5" y="60.3">P$7</text>
<text x="345.1" y="122.1">1</text>
<text x="345.1" y="125.6">2</text>
<text x="350.3" y="123.5">VCC</text>
<text x="345.1" y="129.1">3</text>
<text x="350.3" y="127">GND</text>
<text x="350.3" y="130.5">SCL</text>
<text x="345.1" y="132.6">4</text>
<text x="345.1" y="136.2">5</text>
<text x="350.3" y="134.1">SDA</text>
<text x="350.3" y="137.6">DRDY</text>
</g>
<g font-size="3.2" fill="#00f">
<text x="343.7" y="44.4">1</text>
<text x="343.7" y="48">2</text>
<text x="351.4" y="45.9">1</text>
<text x="343.7" y="51.5">3</text>
<text x="351.4" y="49.4">2</text>
<text x="351.4" y="52.9">3</text>
<text x="343.7" y="55">4</text>
<text x="351.4" y="56.4">4</text>
<text x="73" y="63.5">1</text>
<text x="73" y="67">2</text>
<text x="73" y="70.6">3</text>
<text x="73" y="74.1">4</text>
<text x="73" y="77.6">5</text>
<text x="109.1" y="74.1">VCC</text>
<text x="118.2" y="72.7">1</text>
<text x="111.3" y="81.1">RX</text>
<text x="118.2" y="79.7">2</text>
<text x="345.5" y="81.5">1</text>
<text x="350" y="82.9">Vcc*</text>
<text x="111.6" y="88.2">TX</text>
<text x="118.2" y="86.8">3</text>
<text x="345.5" y="85">2</text>
<text x="345.5" y="88.5">3</text>
<text x="350" y="86.4">Gnd*</text>
<text x="350" y="90">SCL</text>
<text x="108.4" y="95.2">GND</text>
<text x="118.2" y="93.8">4</text>
<text x="156.6" y="93.8">1</text>
<text x="160.1" y="95.6">GPIO0</text>
<text x="188.5" y="95.6">5V</text>
<text x="194.2" y="93.8">28</text>
<text x="345.5" y="92.1">4</text>
<text x="350" y="93.5">SDA</text>
<text x="156.6" y="97.4">2</text>
<text x="156.6" y="100.9">3</text>
<text x="160.1" y="99.1">GPIO1</text>
<text x="186.8" y="99.1">VIN</text>
<text x="194.2" y="100.9">26</text>
<text x="194.2" y="97.4">27</text>
<text x="156.6" y="104.4">4</text>
<text x="156.6" y="107.9">5</text>
<text x="160.1" y="102.7">GPIO2</text>
<text x="160.1" y="106.2">GPIO3</text>
<text x="185.4" y="102.7">3.3V</text>
<text x="194.2" y="107.9">24</text>
<text x="156.6" y="111.5">6</text>
<text x="160.1" y="109.7">GPIO4</text>
<text x="160.1" y="113.2">GPIO5</text>
<text x="180.5" y="113.2">GPIO22</text>
<text x="183.8" y="109.7">Reset</text>
<text x="194.2" y="111.5">23</text>
<text x="156.6" y="115">7</text>
<text x="156.6" y="118.5">8</text>
<text x="160.1" y="116.8">GPIO6</text>
<text x="180.5" y="116.8">GPIO21</text>
<text x="194.2" y="118.5">21</text>
<text x="194.2" y="115">22</text>
<text x="75.6" y="122.1">1</text>
<text x="75.6" y="125.6">3</text>
<text x="80.1" y="123.5">GND</text>
<text x="93.2" y="123.5">VCC</text>
<text x="102.3" y="122.1">2</text>
<text x="102.3" y="125.6">4</text>
<text x="154.5" y="125.6">10</text>
<text x="156.6" y="122.1">9</text>
<text x="160.1" y="120.3">GPIO7</text>
<text x="160.1" y="123.8">GPIO8</text>
<text x="180.5" y="123.8">GPIO19</text>
<text x="180.5" y="120.3">GPIO20</text>
<text x="194.2" y="125.6">19</text>
<text x="194.2" y="122.1">20</text>
<text x="75.6" y="129.1">5</text>
<text x="80.1" y="127">CE</text>
<text x="80.1" y="130.5">SCK</text>
<text x="91.2" y="130.5">MOSI</text>
<text x="93.1" y="127">CSN</text>
<text x="102.3" y="129.1">6</text>
<text x="154.5" y="129.1">11</text>
<text x="160.1" y="127.4">GPIO9</text>
<text x="160.1" y="130.9">GPIO10</text>
<text x="180.5" y="130.9">GPIO17</text>
<text x="180.5" y="127.4">GPIO18</text>
<text x="194.2" y="129.1">18</text>
<text x="236.1" y="130.9">1</text>
<text x="75.6" y="132.6">7</text>
<text x="80.1" y="134.1">MISO</text>
<text x="93.8" y="134.1">IRQ</text>
<text x="102.3" y="132.6">8</text>
<text x="154.5" y="132.6">12</text>
<text x="154.5" y="136.2">13</text>
<text x="160.1" y="134.4">GPIO11</text>
<text x="160.1" y="137.9">GPIO12</text>
<text x="180.5" y="137.9">GPIO15</text>
<text x="180.5" y="134.4">GPIO16</text>
<text x="194.2" y="136.2">16</text>
<text x="194.2" y="132.6">17</text>
<text x="236.1" y="137.9">3</text>
<text x="236.1" y="134.4">2</text>
<text x="240.6" y="135.8">GND</text>
<text x="240.6" y="132.3">VCC</text>
<text x="154.5" y="139.7">14</text>
<text x="154.7" y="143.2">41</text>
<text x="160.1" y="141.5">GPIO13</text>
<text x="180.5" y="141.5">GPIO14</text>
<text x="194" y="143.2">43</text>
<text x="194.2" y="139.7">15</text>
<text x="236.1" y="141.5">4</text>
<text x="240.6" y="142.9">SDA</text>
<text x="240.6" y="139.3">SCL</text>
<text x="160.2" y="144.6">GPIO23</text>
<text x="180.4" y="144.6">GPIO24</text>
<text x="236.1" y="148.5">6</text>
<text x="236.1" y="145">5</text>
<text x="240.6" y="149.9">ECL</text>
<text x="240.6" y="146.4">EDA</text>
<text x="236.1" y="155.6">8</text>
<text x="236.1" y="152">7</text>
<text x="240.6" y="153.5">ADD</text>
<text x="154.5" y="159.1">29</text>
<text x="160.1" y="160.9">3.3V</text>
<text x="185.4" y="160.9">3.3V</text>
<text x="194.2" y="159.1">40</text>
<text x="236.1" y="159.1">9</text>
<text x="240.6" y="160.5">NCS</text>
<text x="240.6" y="157">INT</text>
<text x="154.5" y="166.2">31</text>
<text x="160.1" y="167.9">PIO_08</text>
<text x="180.9" y="167.9">PIO_04</text>
<text x="194.2" y="166.2">38</text>
<text x="234.1" y="162.6">10</text>
<text x="240.6" y="164">FSYNC</text>
<text x="154.5" y="173.2">33</text>
<text x="154.5" y="169.7">32</text>
<text x="160.1" y="171.4">PIO_07</text>
<text x="180.9" y="171.4">PIO_03</text>
<text x="194.2" y="169.7">37</text>
<text x="194.2" y="173.2">36</text>
<text x="154.5" y="176.7">34</text>
<text x="160.1" y="178.5">PIO_05</text>
<text x="160.1" y="175">PIO_06</text>
<text x="180.9" y="175">PIO_02</text>
<text x="180.9" y="178.5">PIO_01</text>
<text x="194.2" y="176.7">35</text>
<text x="352.5" y="190.9">1</text>
<text x="113.4" y="197.6">VIN</text>
<text x="121.7" y="196.1">1</text>
<text x="352.5" y="197.9">2</text>
<text x="357" y="192.3">VCC</text>
<text x="112" y="201.1">GND</text>
<text x="121.7" y="199.7">2</text>
<text x="357" y="199.3">GND</text>
<text x="352.5" y="205">3</text>
<text x="357" y="206.4">SCL</text>
<text x="112" y="215.2">GND</text>
<text x="113.4" y="211.7">VIN</text>
<text x="121.7" y="210.3">1</text>
<text x="121.7" y="213.8">2</text>
<text x="352.5" y="212">4</text>
<text x="357" y="213.4">SDA</text>
<text x="352.5" y="219.1">5</text>
<text x="357" y="220.5">CS8</text>
<text x="352.5" y="226.1">6</text>
<text x="357" y="227.5">SDO</text>
<text x="164.7" y="246.9">IN+</text>
<text x="175.1" y="246.9">OUT+</text>
<text x="164.7" y="254">IN -</text>
<text x="175.2" y="254">OUT -</text>
</g>
<g font-size="2.1" fill="#a54b4b">
<text x="112.5" y="239.9">P$1</text>
<text x="124.1" y="238.1">P$1</text>
<text x="124.1" y="245.2">P$2</text>
<text x="112.5" y="246.9">P$2</text>
<text x="112.5" y="254">P$3</text>
<text x="124.1" y="252.2">P$3</text>
<text x="112.5" y="261">P$4</text>
<text x="124.1" y="259.3">P$4</text>
</g>
<text font-size="1.8" fill="#00f" x="171.1" y="242.5">Mini 360</text>
</svg>
